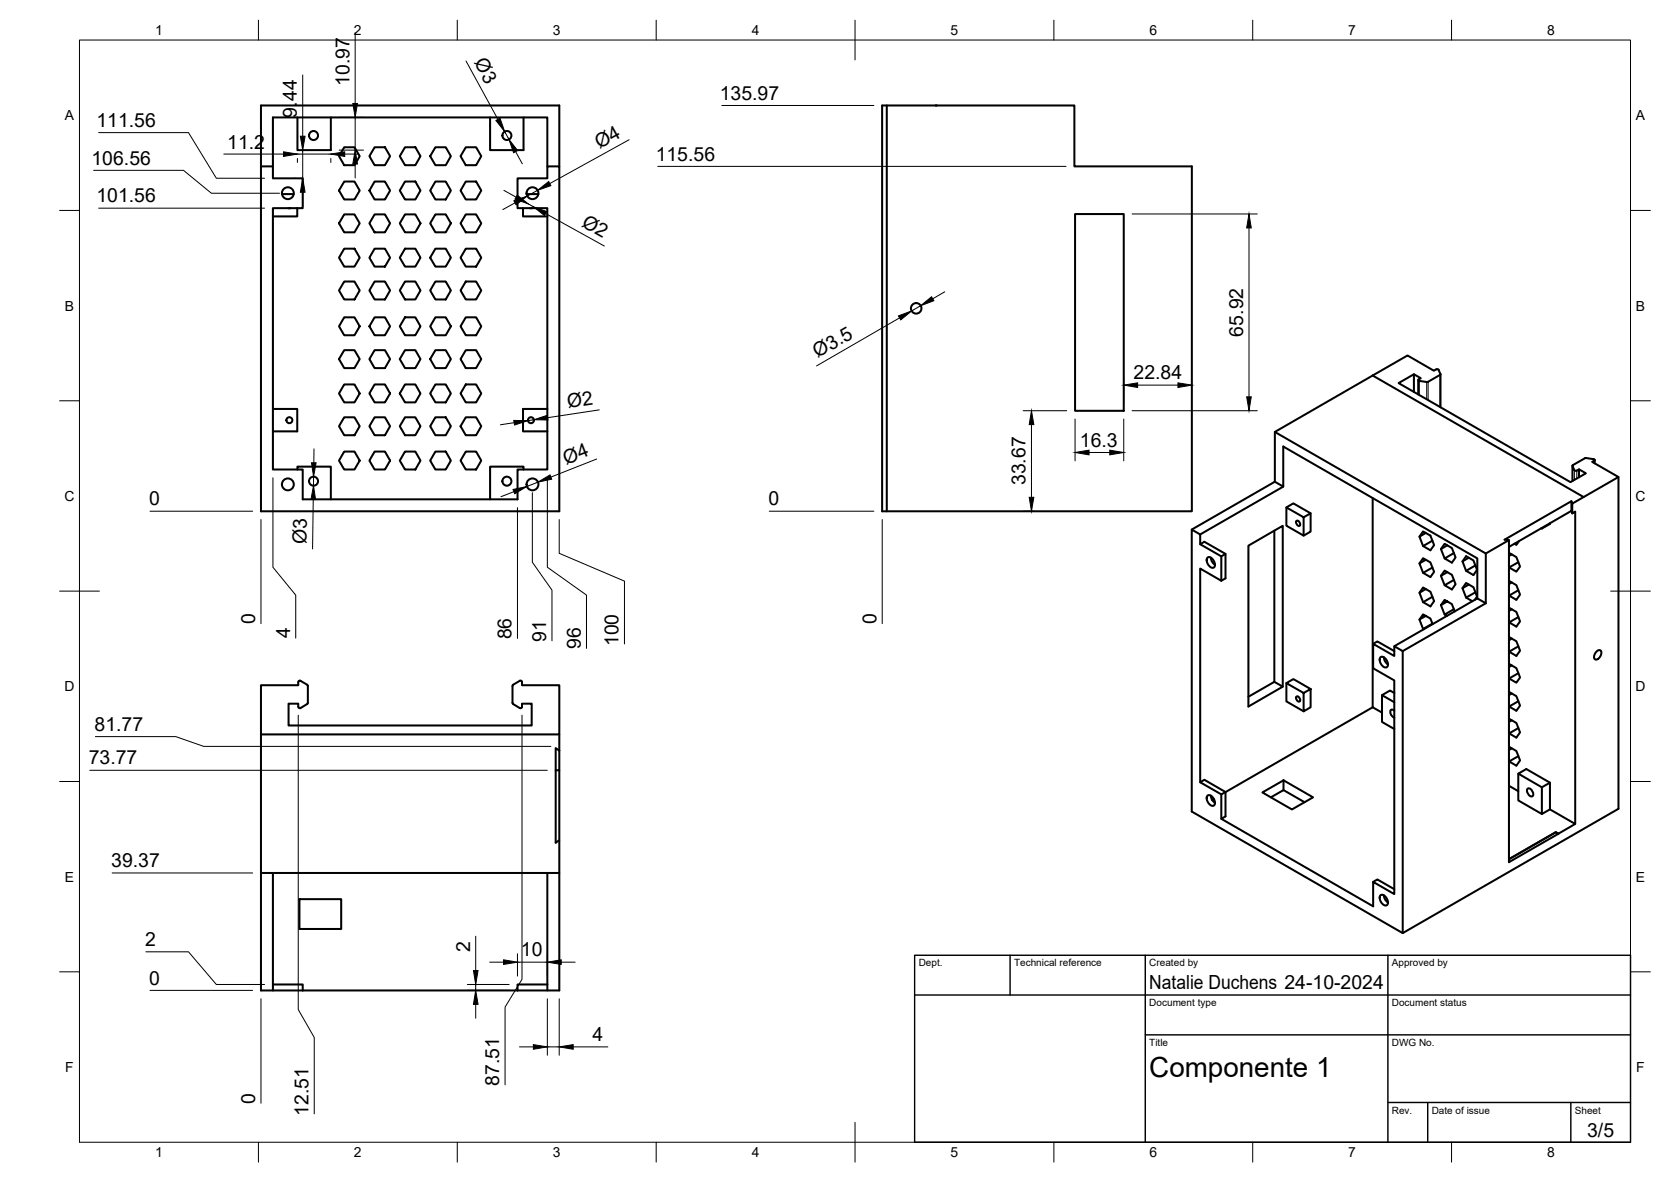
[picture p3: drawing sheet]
<svg xmlns="http://www.w3.org/2000/svg" width="420mm" height="297mm" viewBox="0 0 420 297" stroke-linecap="round" stroke-linejoin="round" font-family="sans-serif">
<!-- layer: Visible -->
<g fill="none" stroke="#000" stroke-width=".51">
<path d="M74.8 29.5v8.2h8.4v-8.2M86.6 37h2.5l1.3 2.3-1.3 2.2h-2.5l-1.4-2.2zM94.2 37h2.6l1.3 2.3-1.3 2.2h-2.6l-1.3-2.2zM101.8 37h2.6l1.3 2.3-1.3 2.2h-2.6l-1.3-2.2zM109.5 37h2.6l1.3 2.3-1.3 2.2h-2.6l-1.3-2.2zM117.1 37h2.6l1.3 2.3-1.3 2.2h-2.6l-1.3-2.2zM123.2 29.5v8.2h8.4v-8.2M221.8 26.5h48.4v15.3h29.5v86.7h-77.9zM223 26.5v102M65.6 41.8h3v3h7.5v7.5h-7.5v65.7h7.5v7.5h54v-7.5h7.5v-65.7h-7.5v-7.5h7.5v-3h3v86.7h-75zM65.6 41.8v-15.3h75v15.3M68.6 41.8v-12.3h69v12.3"/>
<path d="M70.9 48.8h3M73 52.3h-.5M74.7 52.3v2.1h-6.1M86.6 45.6h2.5l1.3 2.3-1.3 2.2h-2.5l-1.4-2.2zM86.6 53.9h2.5l1.3 2.2-1.3 2.3h-2.5l-1.4-2.3zM94.2 53.9h2.6l1.3 2.2-1.3 2.3h-2.6l-1.3-2.3zM94.2 45.6h2.6l1.3 2.3-1.3 2.2h-2.6l-1.3-2.2zM101.8 53.9h2.6l1.3 2.2-1.3 2.3h-2.6l-1.3-2.3zM101.8 45.6h2.6l1.3 2.3-1.3 2.2h-2.6l-1.3-2.2zM109.5 53.9h2.6l1.3 2.2-1.3 2.3h-2.6l-1.3-2.3zM109.5 45.6h2.6l1.3 2.3-1.3 2.2h-2.6l-1.3-2.2zM117.1 45.6h2.6l1.3 2.3-1.3 2.2h-2.6l-1.3-2.2z"/>
<path d="M117.1 53.9h2.6l1.3 2.2-1.3 2.3h-2.6l-1.3-2.3zM131.5 52.3v2.1h6.1M132.4 48.8h3M133.3 52.3h.5M270.3 53.8h12.3v49.4h-12.3zM86.6 70.7h2.5l1.3 2.3-1.3 2.3h-2.5l-1.4-2.3zM86.6 79.7h2.5l1.3 2.3-1.3 2.3h-2.5l-1.4-2.3zM86.6 62.5h2.5l1.3 2.3-1.3 2.2h-2.5l-1.4-2.2zM94.2 70.7h2.6l1.3 2.3-1.3 2.3h-2.6l-1.3-2.3zM94.2 62.5h2.6l1.3 2.3-1.3 2.2h-2.6l-1.3-2.2zM94.2 79.7h2.6l1.3 2.3-1.3 2.3h-2.6l-1.3-2.3zM101.8 70.7h2.6l1.3 2.3-1.3 2.3h-2.6l-1.3-2.3z"/>
<path d="M101.8 62.5h2.6l1.3 2.3-1.3 2.2h-2.6l-1.3-2.2zM101.8 79.7h2.6l1.3 2.3-1.3 2.3h-2.6l-1.3-2.3zM109.5 62.5h2.6l1.3 2.3-1.3 2.2h-2.6l-1.3-2.2zM109.5 79.7h2.6l1.3 2.3-1.3 2.3h-2.6l-1.3-2.3zM109.5 70.7h2.6l1.3 2.3-1.3 2.3h-2.6l-1.3-2.3zM117.1 70.7h2.6l1.3 2.3-1.3 2.3h-2.6l-1.3-2.3zM117.1 62.5h2.6l1.3 2.3-1.3 2.2h-2.6l-1.3-2.2zM117.1 79.7h2.6l1.3 2.3-1.3 2.3h-2.6l-1.3-2.3zM86.6 96.6h2.5l1.3 2.3-1.3 2.2h-2.5l-1.4-2.2zM86.6 88h2.5l1.3 2.2-1.3 2.3h-2.5l-1.4-2.3zM94.2 96.6h2.6l1.3 2.3-1.3 2.2h-2.6l-1.3-2.2zM94.2 88h2.6l1.3 2.2-1.3 2.3h-2.6l-1.3-2.3z"/>
<path d="M101.8 96.6h2.6l1.3 2.3-1.3 2.2h-2.6l-1.3-2.2zM101.8 88h2.6l1.3 2.2-1.3 2.3h-2.6l-1.3-2.3zM109.5 96.6h2.6l1.3 2.3-1.3 2.2h-2.6l-1.3-2.2zM109.5 88h2.6l1.3 2.2-1.3 2.3h-2.6l-1.3-2.3zM117.1 88h2.6l1.3 2.2-1.3 2.3h-2.6l-1.3-2.3zM117.1 96.6h2.6l1.3 2.3-1.3 2.2h-2.6l-1.3-2.2zM345.1 94.4l53.1 30.5 8.8-5-6.7-3.8 .7-.5-.3-.2M345.1 94.4l-24.6 14.1v12.6l-20.8 12M355.5 94.1v4.4M356.6 95.5v3.6M356.7 95.4l.6-.4-1.8-.9-3.8 2.2 43.2 24.9 3.9-2.3-1.8-1-.7 .4-.4-.1M361.1 92.8l-.6 .4-6.6-3.9-8.8 5.1"/>
<path d="M361.1 92.8l.6 .1 .5 1.1M362.2 94l-3.3 2-2-.3-.3-.1 .1-.3M362.2 94.1v8.2M68.6 102.8h6.1v5.6h-6.1M74.8 118v-.7h8.4v8.2M86.6 113.5h2.5l1.3 2.2-1.3 2.3h-2.5l-1.4-2.3zM86.6 104.9h2.5l1.3 2.2-1.3 2.3h-2.5l-1.4-2.3zM94.2 104.9h2.6l1.3 2.2-1.3 2.3h-2.6l-1.3-2.3zM94.2 113.5h2.6l1.3 2.2-1.3 2.3h-2.6l-1.3-2.3zM101.8 104.9h2.6l1.3 2.2-1.3 2.3h-2.6l-1.3-2.3zM101.8 113.5h2.6l1.3 2.2-1.3 2.3h-2.6l-1.3-2.3zM109.5 113.5h2.6l1.3 2.2-1.3 2.3h-2.6l-1.3-2.3z"/>
<path d="M109.5 104.9h2.6l1.3 2.2-1.3 2.3h-2.6l-1.3-2.3zM117.1 104.9h2.6l1.3 2.2-1.3 2.3h-2.6l-1.3-2.3zM117.1 113.5h2.6l1.3 2.2-1.3 2.3h-2.6l-1.3-2.3zM131.6 118v-.7h-8.4v8.2M137.6 102.8h-6.1v5.6h6.1M320.5 108.5l53.1 30.6M395.4 117v3.9M395.5 116.9l-.1 .2 .5 1.1M397 117.9v2M400.7 115.4l-2.1-.3-3.1 1.8M401 115.6v.8M407 119.9v83.3l-54.3 31.3-53-30.6v-70.8l2.1 1.2v2.5l5.3 3v6.2l-5.3-3.1v53.7l5.3 3v6.2"/>
<path d="M301.8 136.8l1-.6 5.3 3v6.1l-1 .7M308.1 139.2l-1 .6M320.4 133.4v38l-6.5 3.7M320.5 121.1l2.2 1.2v-10.1l48.8 28.1v10.1M322.7 122.3l-20.9 12M323.4 127.5l4.4 2.5v4.6l-4.4-2.5zM323.4 127.5l1.8-1 4.3 2.5M325.9 130.9a.76 .76 0 0 1 .9 .4 .76 .76 0 0 1-.1 .9l-.7-.5zM327.8 130l1.7-1v4.6l-1.7 1M345.1 125.2v52.5l2.4 1.4M356.9 134.9l.9-1.4 1.9 1.1 .9 2.4-.9 1.3-1.9-1.1 2.4-1.3M358.5 133.9l-1.6 1 .9 2.3"/>
<path d="M362.3 138l.9-1.3 1.9 1 .9 2.4-.9 1.3-1.9-1.1 2.4-1.3M363.9 137l-1.6 1 .9 2.3M379.4 139l1.9 1 .9 2.4-.9 1.3-1.8-1.1M379.4 137.4l15.7-9v-2.5l-16.8 9.7 1.1 .1v81l12.4-7.2-.6-.4-11.8 6.8 11.8-6.8 .6 .4 4.3-2.4M379.4 135.7l-5.8 3.4v12.5l-20.9 12M380.1 139.3l-.7 .4M382 136l-.7 .9-.5-.3M387.7 132.7v.1M389.7 131.5v.2l-2 1.1-.1-.1M395.1 125.9l.2 .7M395.1 128.4l.2 .6M398.2 124.9l-2.9 1.7v2.4l.8-.4v78.5l-6.4-3.7v-6.7l-5.9-3.4-2 1.1 5.9 3.5 2-1.2"/>
<path d="M303.6 140.1a1.28 1.28 0 0 1 1.7 1 .9 .9 0 0 1 .3 1 .9 .9 0 0 1-.8 .6 1.95 1.95 0 0 1-1.2-2.6zM304.5 140.1a2.34 2.34 0 0 0 1 1.9M356.9 141.6l.9-1.3 1.9 1 .9 2.4-.9 1.3-1.9-1 2.4-1.4M356.9 149l.9-1.4 1.9 1.1 .9 2.4-.9 1.3-1.9-1.1 2.4-1.3M356.9 155.7l.9 2.4M358.5 140.7l-1.6 .9 .9 2.4M358.5 148l-1.6 1 .9 2.3M358.5 154.8l-1.6 .9 .9-1.3 1.9 1 .5 1.5M360.2 156.7l-2.4 1.4h.2M362.3 144.7l.9-1.3 1.9 1 .9 2.4-.9 1.3-1.9-1 2.4-1.4M362.3 152.1l.9 2.3M363.9 143.8l-1.6 .9 .9 2.4"/>
<path d="M363.9 151.1l-1.6 1 .9-1.3 1.9 1 .7 1.9M365.6 153.1l-2.4 1.3 .6 .4M367.7 147.8l.9-1.3 1.9 1.1 .9 2.3-.6 .9M367.7 141.1l.9-1.3 1.9 1 .9 2.4-.9 1.3-1.9-1 2.4-1.4M368.6 150.2l1.6 .9M369.3 146.9l-1.6 .9 .9 2.4 2.4-1.3M369.3 140.2l-1.6 .9 .9 2.4M373.6 151.6l-2.1-1.2-20.9 12M379.4 152.8l1.9 1 .9 2.4-.9 1.3-1.8-1.1 2.3-1.3M379.4 146l1.9 1.1 .9 2.3-.9 1.3-1.8-1 2.3-1.4M379.4 156.3l.1 .1M379.4 149.6l.1 .1"/>
<path d="M380.1 153.1l-.7 .4M380.1 146.4l-.7 .4M381.8 141.3l-2.4 1.2M75 177.6v-.8h-2.4v5.5h61.1v-5.5h-2.4v.8M75 177.6l.2 .3h.4M77.2 172.1l-1.8-1.1-.3 .2-.1 1h-9.4v12.4M77.2 176.9l-1.6 1M77.2 172.1l.2 .3v4.2l-.2 .3M129 172.1l1.7-1a.37 .37 0 0 1 .6 .3v.8h9.3v12.4h-75M129 172.1l-.1 .3v4.4l1.8 1.1M131.3 177.6l-.2 .3h-.4M320.4 171.4l2.1 1.2-8.6 5v-40.5l8.6-5v40.5"/>
<path d="M323.4 171.7v4.6l4.4 2.5M325.9 175.1a.76 .76 0 0 1 .9 .3 .76 .76 0 0 1-.1 .9l-.7-.4zM329.5 173.2l-4.3-2.5-1.8 1 4.4 2.4 1.7-.9v4.5l-1.7 1.1v-4.7M345.1 177.7l-37 21.4M345.3 161.8l1-.6 4.3 2.4M347.1 165.2a1.28 1.28 0 0 1 1.7 1 .9 .9 0 0 1 .3 .9 .9 .9 0 0 1-.8 .6 1.95 1.95 0 0 1-1.2-2.5zM347.5 174.7v6.7l3.1 1.8M348 165.2a2.34 2.34 0 0 0 1 1.8M350.6 178.6l-.3-.2a.54 .54 0 0 0-.7 .1 .54 .54 0 0 0 0 .7l.3 .6 .7 .6M350.6 174.1l-1.1-.6-2 1.2 3.1 1.8M379.4 166.9l1.9 1 .9 2.4-.9 1.3-1.8-1.1M379.4 173.9l1.9 1 .9 2.4-.9 1.3-1.8-1 2.3-1.4"/>
<path d="M379.4 160.1l1.9 1 .9 2.4-.9 1.3-1.8-1 2.3-1.4M379.4 177.5l.1 .1M379.4 163.7l.1 .1M380.1 167.2l-.7 .4M380.1 174.3l-.7 .4M380.1 160.5l-.7 .4M381.8 169.2l-2.4 1.2M401.4 163.7a.67 .67 0 0 1 1.2-.1 1.64 1.64 0 0 1-1.5 2.1 1.5 1.5 0 0 1 .3-2zM65.6 184.6v64.3h10.5M140.6 188.6v5h-.9M140.6 193.6v55.3h-10.5M140.6 188.6l-.9-.6v23.8l.9-.7"/>
<path d="M140.6 184.6v4M301.8 196.6l1-.6 5.3 3v6.2l-1 .6 38.2 22v-6.2l5.3 3.1v-53.7l-5.3-3.1v-6.1l5.3 3.1v-2.5l2.1 1.2v70.9M303.6 200a1.28 1.28 0 0 1 1.7 .9 .9 .9 0 0 1 .3 1 .9 .9 0 0 1-.8 .6 1.95 1.95 0 0 1-1.2-2.5zM304.5 199.9a2.34 2.34 0 0 0 1 1.9M308.1 199l-1 .6M317.4 199.1l5.3-3 7.5 4.3-5.4 3zM322.7 196.1v2.5M379.4 180.7l1.9 1 .9 2.4-.9 1.3-1.8-1.1 2.3-1.3M379.4 187.7l1.9 1 .9 2.4-.9 1.3-1.8-1 2.3-1.4M379.4 184.2l.1 .1M379.4 191.3l.1 .1M379.4 197.5l2.4 1.3"/>
<path d="M380.1 181l-.7 .4M380.1 188.1l-.7 .4M381.8 194.4v6.8l5.9 3.4M384.2 198.2a1.32 1.32 0 0 1 1.1 1.9 1.32 1.32 0 0 1-1.1-1.9zM387.7 197.9v6.7l2-1.2M65.6 219.4h75M68.6 219.4v29.5M137.6 219.4v29.5M305.2 200.8l-.5 .2M319.6 200.4l3.1-1.8 5.3 3M75.3 226h10.5v7.5h-10.5zM345.3 221.6l1-.6 4.3 2.5"/>
<path d="M347.1 225a1.28 1.28 0 0 1 1.7 1 .9 .9 0 0 1 .3 .9 .9 .9 0 0 1-.8 .7 1.95 1.95 0 0 1-1.2-2.6zM348 225a2.34 2.34 0 0 0 1 1.8M68.6 247.4h7.5v1.5M76.1 248.9h54M137.6 247.4h-7.5v1.5"/>
<circle cx="78.8" cy="34.1" r="1.13"/>
<circle cx="127.5" cy="34.1" r="1.13"/>
<circle cx="72.4" cy="48.6" r="1.49"/>
<circle cx="133.9" cy="48.6" r="1.49"/>
<circle cx="230.4" cy="77.5" r="1.32"/>
<circle cx="72.8" cy="105.6" r=".75"/>
<circle cx="133.5" cy="105.6" r=".75"/>
<circle cx="72.4" cy="121.7" r="1.49"/>
<circle cx="78.8" cy="120.9" r="1.13"/>
<circle cx="127.5" cy="120.9" r="1.13"/>
<circle cx="133.9" cy="121.7" r="1.49"/>
</g>
<!-- layer: Visible Narrow -->
<path d="M356.9 95.7v3.6M358.7 96v4.4M359.1 95.9v4.7M362.1 94.2v8.1M395.4 117.1v3.8M395.9 118.2v2.4M396.5 118.3v2M400.9 115.7v.7" fill="none" stroke="#000" stroke-width=".25"/>
<!-- layer: Visible -->
<circle cx="235.3" cy="26.5" r=".25" fill="#000"/>
<!-- layer: BORDER -->
<g fill="none" stroke="#000" stroke-width=".25">
<path d="M20 10.1h390v276.9h-390zM65 5.1v5M115 5.1v5M165 5.1v5M215 5.1v10M265 5.1v5M315 5.1v5M365 5.1v5M15 52.9h5M410 52.9h5M15 100.7h5M410 100.7h5"/>
<path d="M15 148.6h10M405 148.6h10M15 196.4h5M410 196.4h5M15 244.2h5M410 244.2h5M65 287v5M115 287v5M165 287v5M215 282.1v9.9M265 287v5M315 287v5"/>
<path d="M365 287v5"/>
</g>
<!-- layer: TITLEBLOCK -->
<path d="M230 240.1h180v46.9h-180zM230 250h180M254 240.1v9.9M288 240.1v46.9M349 240.1v46.9M288 260.1h122M349 277.1h61M359 277.1v9.9M395 277.1v9.9" fill="none" stroke="#000" stroke-width=".36"/>
<!-- layer: FD_Dimensions -->
<g fill="none" stroke="#000" stroke-width=".25">
<path d="M76.1 18.8v15.4M89.3 8.2v17.8M117.2 15.3l8 14.7M24.8 33.3h22.6l7 11.5h12.1M56.3 38.7h15M74.8 39.8v1M74.8 38.7h8.4M76.1 37.7v7.1M83.2 39.8v1M85.3 37.7h6.1M85.3 29.5h6.1M86.7 38.7h3.5"/>
<path d="M89.3 29.5v8.2M126.9 33.1l1.1 1.9M129.6 38.1l1.7 3.1M158.2 35.1l-20 11M181.5 26.5h38.2M23.5 42.8h22.6l7 5.8h17.2M24.8 52.3h41.7M74 44.8h.1M76.1 48.3v3.5M89.3 41.2v3.5M126.7 47.8l3.1 1.7M129.5 51l-3.1 1.7"/>
<path d="M132.8 51.2l1.3 .8M135.2 47.8l-2.7 1.5M137.2 53.7l14.8 8.1M165.4 41.8h102.7M284.6 53.8h31.5M314 57.3v42.4M226.2 79.9l-20.9 12.1M231.5 76.8l-2.3 1.3M237.6 73.3l-3.1 1.8M282.6 94.7v6.4M286 96.8h10.2M78.8 119.8v2.3"/>
<path d="M79 112.8l-.1 3.5M129.3 106.2l-3.5 .6M134.2 105.5l-1.5 .2M150.1 115.3l-11.6 4.6M150.7 103l-13 2M257.3 103.2h10.9M259.4 106.7v18.3M270.3 105.3v10.5M273.8 113.7h5.2M282.6 105.3v10.5M284.6 103.2h31.5M37.7 128.5h25.8"/>
<path d="M65.6 130.6v26.1M68.6 120.1v22.4l5.8 7v10.9M78.8 125.5l-.2 12.5M129.2 123.6l-3.2 1.2M130.1 127.6v32.9M133.9 123.8v17.5l4.9 7v12.7M135.3 121.2l-2.8 1.1M137.6 120.1v22.4l9.9 7v13.4M140.6 130.6v8.5l16.4 6.9v15.8M193.4 128.5h26.3M221.8 130.6v26.1M257.3 128.5h2.7"/>
<path d="M75 179.7v74l4 7v19.2M131.3 179.7v66.4l-4.3 7v19.5M22.6 193.6h115M24 185.1h20.2l7 2.5h87.3M28.2 219.4h35.3M36.7 239.2h10.7l7 8.2h12.1M119.6 235.3v8.6M130.1 239.7v5.6M137.6 239.7v5.6M37.7 248.9h25.8M65.6 251v26.2M117.5 248.9h10.5"/>
<path d="M117.5 247.4h10.5M119.6 247.4v1.5M119.6 252.4v3.5M123.1 241.8h3.5M130.1 241.8h7.5M137.6 251v14.2M140.6 251v14.2M141.1 241.8h3.5M130.6 263.1h3.5M137.6 263.1h3M144.1 263.1h8.7"/>
</g>
<g fill="#000" stroke="#000" stroke-width=".25">
<path d="M71.3 38.1l3.5 .6-3.5 .6zM75.5 34.2h1.2l-.6 3.5zM83.2 38.7l3.5-.6v1.2zM88.7 26h1.2l-.6 3.5zM124.7 30.3l1-.6 1.2 3.4zM128 35l2.2 2.8-1.1 .6zM76.1 44.8l.6 3.5h-1.2zM89.3 37.7l.6 3.5h-1.2zM129.2 50.5l3.3-1.2-2.7 2.2zM130 49l2.8 2.2-3.3-1.2zM134.1 52l3.4 1.2-.6 1zM135.2 47.8l2.8-2.2 .5 1.1z"/>
<path d="M314 53.8l.6 3.5h-1.1zM225.9 79.4l3.3-1.3-2.7 2.3zM231.5 76.8l2.7-2.2 .6 1zM282.6 96.8l3.4-.6v1.2zM296.2 96.2l3.5 .6-3.5 .6zM313.5 99.7h1.1l-.6 3.5zM78.3 116.3h1.2l-.7 3.5zM129.2 105.6l3.5 .1-3.3 1.1zM134.2 105.5l3.4-1.1 .2 1.1zM135.3 121.2l3-1.9 .4 1.1zM259.4 103.2l.5 3.5h-1.1zM270.3 113.7l3.5-.6v1.2z"/>
<path d="M279 113.1l3.6 .6-3.6 .6zM78.8 122.1l.6 3.4h-1.2zM129 123l3.5-.7-3.1 1.8zM258.8 125h1.1l-.5 3.5zM119.6 248.9l.6 3.5h-1.2zM119 243.9h1.2l-.6 3.5zM126.6 241.2l3.5 .6-3.5 .6zM137.6 241.8l3.5-.6v1.2zM134.1 262.5l3.5 .6-3.5 .6zM140.6 263.1l3.5-.6v1.2z"/>
</g>
<text font-size="7" x="289" y="270.6">Componente 1</text>
<g font-size="4.9">
<text x="119.1" y="15.6" transform="rotate(61 119.1 15.6)">Ø3</text>
<text x="87.8" y="21.6" transform="rotate(-90 87.8 21.6)">10.97</text>
<text x="74.7" y="29.5" transform="rotate(-90 74.7 29.5)">9.44</text>
<text x="181" y="25">135.97</text>
<text x="24.3" y="31.9">111.56</text>
<text x="23" y="41.3">106.56</text>
<text x="57.1" y="37.3">11.2</text>
<text x="150.7" y="37.5" transform="rotate(-29 150.7 37.5)">Ø4</text>
<text x="164.9" y="40.4">115.56</text>
<text x="24.3" y="50.8">101.56</text>
<text x="146" y="56.8" transform="rotate(29 146 56.8)">Ø2</text>
<text x="312.6" y="84.6" transform="rotate(-90 312.6 84.6)">65.92</text>
<text x="205.6" y="90" transform="rotate(-30 205.6 90)">Ø3.5</text>
<text x="285" y="95.3">22.84</text>
<text x="142.9" y="102.6" transform="rotate(-9 142.9 102.6)">Ø2</text>
<text x="271.5" y="112.3">16.3</text>
<text x="142.3" y="116.7" transform="rotate(-22 142.3 116.7)">Ø4</text>
<text x="257.9" y="121.9" transform="rotate(-90 257.9 121.9)">33.67</text>
<text x="37.5" y="127">0</text>
<text x="193.2" y="127">0</text>
<text x="77.1" y="136.7" transform="rotate(-89 77.1 136.7)">Ø3</text>
<text x="64.2" y="156.9" transform="rotate(-90 64.2 156.9)">0</text>
<text x="73" y="160.4" transform="rotate(-90 73 160.4)">4</text>
<text x="128.7" y="160.7" transform="rotate(-90 128.7 160.7)">86</text>
<text x="137.3" y="161.2" transform="rotate(-90 137.3 161.2)">91</text>
<text x="220.4" y="156.9" transform="rotate(-90 220.4 156.9)">0</text>
<text x="146" y="163.2" transform="rotate(-90 146 163.2)">96</text>
<text x="155.6" y="162.4" transform="rotate(-90 155.6 162.4)">100</text>
<text x="23.8" y="183.6">81.77</text>
<text x="22.3" y="192.1">73.77</text>
<text x="28" y="217.9">39.37</text>
<text x="36.5" y="237.8">2</text>
<text x="118.2" y="239.1" transform="rotate(-90 118.2 239.1)">2</text>
<text x="131" y="240.3">10</text>
<text x="37.5" y="247.4">0</text>
<text x="289" y="248.5">Natalie Duchens 24-10-2024</text>
<text x="148.9" y="261.7">4</text>
<text x="125.5" y="272.8" transform="rotate(-90 125.5 272.8)">87.51</text>
<text x="64.2" y="277.5" transform="rotate(-90 64.2 277.5)">0</text>
<text x="77.6" y="280.4" transform="rotate(-90 77.6 280.4)">12.51</text>
<text x="399.1" y="285.7">3/5</text>
</g>
<g font-size="3.5">
<text x="39" y="8.8">1</text>
<text x="89" y="8.8">2</text>
<text x="139" y="8.8">3</text>
<text x="189" y="8.8">4</text>
<text x="239" y="8.8">5</text>
<text x="289" y="8.8">6</text>
<text x="339" y="8.8">7</text>
<text x="389" y="8.8">8</text>
<text x="16.3" y="30.2">A</text>
<text x="411.3" y="30.2">A</text>
<text x="16.3" y="78">B</text>
<text x="411.3" y="78">B</text>
<text x="16.2" y="125.9">C</text>
<text x="411.2" y="125.9">C</text>
<text x="16.2" y="173.7">D</text>
<text x="411.2" y="173.7">D</text>
<text x="16.3" y="221.6">E</text>
<text x="411.3" y="221.6">E</text>
<text x="16.4" y="269.4">F</text>
<text x="411.4" y="269.4">F</text>
<text x="39" y="290.8">1</text>
<text x="89" y="290.8">2</text>
<text x="139" y="290.8">3</text>
<text x="189" y="290.8">4</text>
<text x="239" y="290.8">5</text>
<text x="289" y="290.8">6</text>
<text x="339" y="290.8">7</text>
<text x="389" y="290.8">8</text>
</g>
<g font-size="2.5">
<text x="231" y="242.9">Dept.</text>
<text x="255" y="242.9">Technical reference</text>
<text x="289" y="242.9">Created by</text>
<text x="350" y="242.9">Approved by</text>
<text x="289" y="252.8">Document type</text>
<text x="350" y="252.8">Document status</text>
<text x="289" y="262.9">Title</text>
<text x="350" y="262.9">DWG No.</text>
<text x="350" y="279.9">Rev.</text>
<text x="360" y="279.9">Date of issue</text>
<text x="396" y="279.9">Sheet</text>
</g>
</svg>
